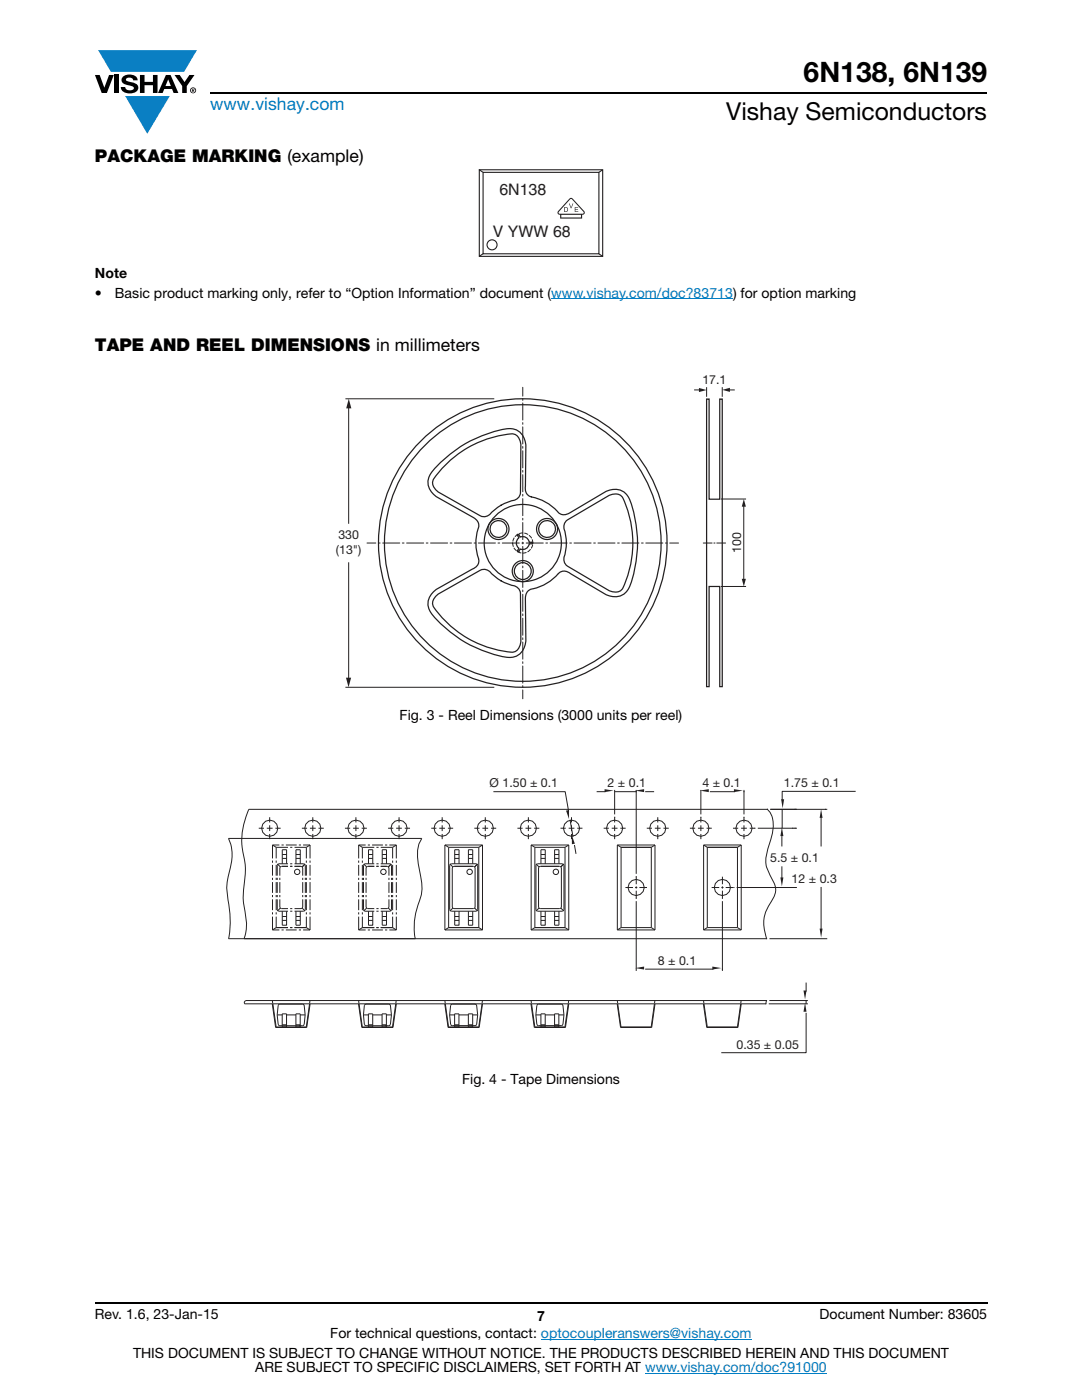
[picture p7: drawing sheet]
<svg xmlns="http://www.w3.org/2000/svg" width="216mm" height="279mm" viewBox="0 0 216 279" stroke-linecap="round" stroke-linejoin="round" font-family="sans-serif">
<g fill="#0a7fc3">
<path d="M19.6 10h19.7l-2.6 4.3h-1.1h-13.5z"/>
<path d="M25 19.2h8.9l-4.5 7.5z"/>
</g>
<g fill="#000">
<path d="M18.9 15h1l.9 2.5 1-2.5h.9l-1.4 3.6h-1zM22.9 15h.9v3.6h-.9zM24.6 15.3a2.1 2.1 0 0 1 2.8 .3l.1 .4h-.9a.79 .79 0 0 0-.7-.5 .79 .79 0 0 0-.8 .4l.3 .3 1 .2a1.08 1.08 0 0 1 1.2 1 1.08 1.08 0 0 1-1.1 1.2 1.73 1.73 0 0 1-2.4-1.2h.9a.96 .96 0 0 0 .8 .6 .96 .96 0 0 0 .9-.4 1.31 1.31 0 0 0-1.2-.6 1.03 1.03 0 0 1-1.1-.6 1.03 1.03 0 0 1 .2-1.1zM27.9 15h.9v1.3h1.7v-1.3h.9v3.6h-.9v-1.6h-1.7v1.6h-.9zM34.8 15h1.1l.9 1.4 1-1.4h1l-1.5 2.2v1.4h-.9v-1.4z"/>
<path d="M33.6 15.9l.5 1.3h-1.1zM33.1 15l-1.6 3.6h1l.3-.8h1.5l.3 .8h1l-1.6-3.6z"/>
<path d="M38.4 17.8h.2v.2h-.2zM38.3 17.7v.7h.1v-.3l.4 .3-.2-.3 .2-.2-.1-.2z"/>
<path d="M38.1 18a.46 .46 0 0 1 .9 0 .46 .46 0 0 1-.9 0zM37.9 18a.6 .6 0 0 0 1.2 0 .6 .6 0 0 0-1.2 0z"/>
</g>
<path d="M42 18.6h155M18.9 260h178.1" fill="none" stroke="#000" stroke-width=".36"/>
<path d="M110 59.6h36.3M107.9 267.3h42.1M128.7 274h36.3" fill="none" stroke="#007ec4" stroke-width=".2"/>
<path d="M95.5 33.8h24.9v17.5h-24.9z" fill="#fff"/>
<path d="M95.6 33.9h24.7v17.3h-24.7zM96.4 34.4h23.1v16.2h-23.1zM120.2 33.9l-.7 .5M96.4 50.6l-.7 .5M119.5 50.7l.7 .4" fill="none" stroke="#231f20" stroke-width=".22"/>
<circle cx="98.2" cy="48.9" r="1" fill="#fff"/>
<g fill="none" stroke="#231f20" stroke-width=".22">
<path d="M95.6 33.9l.8 .5"/>
<circle cx="98.2" cy="48.9" r="1"/>
</g>
<g fill="#231f20">
<path d="M113.5 40.6h.2l.3 .9 .3-.9h.1l-.4 1h-.1z"/>
<path d="M114.7 41.3h.7v.2h-.6v.2h.5v.2h-.5v.3h.6v.1h-.7z"/>
<path d="M113.7 39.8l.3-.1 .2 .1 2.2 2.5v.3h-4.9v-.3zM112 42.9h3.9v.5h-3.9zM113.6 39.6l-2.2 2.5a.44 .44 0 0 0 0 .7l.4 .1v.7h4.4v-.7l.3-.1a.45 .45 0 0 0 0-.7l-2.2-2.5-.4-.1z"/>
<path d="M112.7 41.5v.7a.39 .39 0 0 0 .5-.4 .39 .39 0 0 0-.5-.3zM112.6 41.3h.3a.47 .47 0 0 1 .4 .5 .47 .47 0 0 1-.4 .5h-.3z"/>
</g>
<path d="M67 74.7h81.9v64.8h-81.9z" fill="#fff"/>
<g fill="none" stroke="#231f20" stroke-width=".25">
<path d="M87.4 92.8a24.6 24.6 0 0 1 14.1-7.3 3.4 3.4 0 0 1 3.4 3.4l-.1 8.1a1.67 1.67 0 0 0 1.2 2.2 11 11 0 0 1 5.8 3.4l1.1 .1 .8-.3 7.2-4.3a3.4 3.4 0 0 1 4.9 1.9 24.5 24.5 0 0 1-.3 17.4 3.4 3.4 0 0 1-4.6 1.3l-7-4.2a1.67 1.67 0 0 0-2.5 0 11 11 0 0 1-5.8 3.3l-.7 .9-.1 .8 .1 8.4a3.4 3.4 0 0 1-4 3.2 24.5 24.5 0 0 1-15-8.9 3.4 3.4 0 0 1 1.2-4.6l7.1-4a1.67 1.67 0 0 0 1.3-2.1 11 11 0 0 1 0-6.7l-.4-1-.7-.5-7.3-4.1a3.4 3.4 0 0 1-.8-5.2zM89 92.7a21.3 21.3 0 0 1 13-6.1 2.04 2.04 0 0 1 1.9 2.1v9.6a1.95 1.95 0 0 1-2 1.7l-2.4 1.1-1.7 1.5a1.73 1.73 0 0 1-2 .3l-8.3-4.7a2.03 2.03 0 0 1-.6-3.2zM87.1 118.8l8.7-5a1.95 1.95 0 0 1 2.5 .9l2.1 1.4 2.2 .8a1.73 1.73 0 0 1 1.3 1.6v9.6a2.03 2.03 0 0 1-2.5 2 21.3 21.3 0 0 1-14.8-8.8 1.77 1.77 0 0 1 .5-2.5zM103.3 106.7h.2l.3 .5a1.29 1.29 0 0 1 1.8 1l.7 .1-.1 .2h-.6a1.29 1.29 0 0 1-1.8 1.1l-.4 .5-.2-.2 .3-.5a1.29 1.29 0 0 1 0-2.1zM112.9 104.1l8.6-5.2a2.03 2.03 0 0 1 3.1 1.1 21.3 21.3 0 0 1-.3 17.3 2.04 2.04 0 0 1-2.8 .6l-8.2-4.9a1.95 1.95 0 0 1-.5-2.6l.2-2.5-.4-2.3a1.8 1.8 0 0 1 .3-1.5z"/>
<circle cx="99.5" cy="105.6" r="1.68"/>
<circle cx="99.5" cy="105.6" r="2.1"/>
<circle cx="104.3" cy="108.4" r="28.8"/>
<circle cx="104.3" cy="108.4" r="27.6"/>
<circle cx="104.3" cy="108.4" r="7.7"/>
<circle cx="104.3" cy="114" r="1.68"/>
<circle cx="104.3" cy="114" r="2.1"/>
<circle cx="109.2" cy="105.6" r="2.1"/>
<circle cx="109.2" cy="105.6" r="1.68"/>
</g>
<circle cx="104.3" cy="108.4" r="2.01" fill="none" stroke="#231f20" stroke-width=".2" stroke-dasharray=".7 .4"/>
<path d="M68.9 79.6h29.7M104.3 77.3v1.8M69.6 81.1v23.4M73.2 108.4h1.8M133.6 108.4h1.8M68.9 137.2h29.7M104.3 137.7v1.8" fill="none" stroke="#231f20" stroke-width=".2"/>
<path d="M104.3 79.6v.6M133.1 108.4h-.6" fill="none" stroke="#231f20" stroke-width=".2" stroke-dasharray=".3 .5"/>
<path d="M104.3 80.4v57M132.3 108.4h-57" fill="none" stroke="#231f20" stroke-width=".2" stroke-dasharray="3.4 .5 .3 .5"/>
<path d="M69.6 79.6l.5 1.9h-1z" fill="#231f20"/>
<path d="M69.6 112.2v23.4" fill="none" stroke="#231f20" stroke-width=".2"/>
<path d="M69 135.2h1.1l-.6 2z" fill="#231f20"/>
<path d="M141 79.6h.5v20h2.1v-20h.5v57.4h-.5v-20h-2.1v20h-.5z" fill="none" stroke="#231f20" stroke-width=".25"/>
<path d="M143.9 99.6h5M140.3 108.4h1.8M143 108.4h1.8M143.9 117h5M148.4 100.8v15" fill="none" stroke="#231f20" stroke-width=".2"/>
<path d="M142.7 108.4h-.4" fill="none" stroke="#231f20" stroke-width=".2" stroke-dasharray=".2 .3"/>
<g fill="#231f20">
<path d="M148.4 99.6l.4 1.5h-.8z"/>
<path d="M148 115.5h.8l-.4 1.5z"/>
</g>
<path d="M138.5 77.8h1.2M141 77.3v1.9M144.1 77.3v1.9" fill="none" stroke="#231f20" stroke-width=".2"/>
<path d="M139.5 77.4l1.5 .4-1.5 .4z" fill="#231f20"/>
<path d="M145.4 77.8h1.2" fill="none" stroke="#231f20" stroke-width=".2"/>
<path d="M144.1 77.8l1.5-.4v.8z" fill="#231f20"/>
<path d="M45.2 155h125.5v55.2h-125.5z" fill="#fff"/>
<g fill="none" stroke="#231f20" stroke-width=".2">
<path d="M98.5 158h14.3l.7 3.9M119.1 158h1.7M122.6 158h4.3M122.6 157.6v4.9M126.9 157.6v16.8M128.7 158h1.8M139.8 157.6v4.9M141.6 158h5.1M148.5 157.6v4.9M148.5 158h.1M170.7 157.9h-14.6v1.8M51.6 165.3h1.1"/>
<path d="M53.2 165.3h1.2M53.8 163.1v1M53.8 166.4v1.1M53.8 164.7v1.2M55 165.3h1M60.2 165.3h1.1M61.8 165.3h1.2M62.4 163.1v1M62.4 166.4v1.1M62.4 164.7v1.2M63.6 165.3h1M68.8 165.3h1.1"/>
<path d="M70.5 165.3h1.1M71 163.1v1M71 164.7v1.2M71 166.4v1.1M72.2 165.3h1M113.8 163.7l.5 3.2M114.3 166.9h.1M114.6 168.6l.3 1.8M124.8 177.1h1.5M126.7 177.1h.5M127 179.8v14M127 179.3h.1"/>
<path d="M127 175v1.5M127 176.9v.4M127 177.8v1.5M127.6 177.1h1.5M139.8 163.1h.1M142 177.1h1.5M143.9 177.1h.5M144.1 179.8v14M144.1 179.3h.1M144.2 175v1.5M144.2 176.9v.4M144.2 177.8v1.5"/>
<path d="M144.8 177.1h1.5M146.4 177.1h.1M147 177.1h12M148.5 163.1h.1M150.6 165.3h.1M151.2 165.3h7.8M153.1 161.5h-103.5a14.6 14.6 0 0 0-.8 10.4 17 17 0 0 1-.2 5.7 17.9 17.9 0 0 0 .5 5.9 8.1 8.1 0 0 1-.4 3.8h104.3M153.7 161.5h11.4M156 166.9v2M156 172.9v2.4M156.1 161.5v3.8M49 199.7h104l-.2 .6h-104l-.1-.3z"/>
<path d="M54.3 199.7l.1 .5M61.9 199.7l-.1 .5M71.6 199.7v.5M79.1 199.7l-.1 .5M88.8 199.7v.5M96.3 199.7l-.1 .5M106 199.7v.5M113.5 199.7l-.1 .5M123.2 199.7v.5M128.7 193.4h13.7M130.7 199.7l-.1 .5M140.4 199.7v.5"/>
<path d="M144.1 193.4h.1M147.9 199.7l-.1 .5M153.5 199.7h7.7M153.5 187.3h11.6M160.9 196.1v1.8M160.9 199.7v.6M54.3 200.3l.7 4.8h6.2l.7-4.8M54.4 200.3l.7 4.7h6l.7-4.7M55.3 202.5h1M55.3 202.5l.2 1.9 .3 .3h4.6l.3-.3 .2-1.9M55.3 202.5l.2-1.8 .3-.3 4.8 .1 .3 2M56.3 204.5h.9"/>
<path d="M56.3 205v-2.7h.9v2.7M57.2 202.5h1.8M59 205v-2.7h.9v2.7M59 204.5h.9M59.9 202.5h1M71.5 200.3l.7 4.8h6.2l.7-4.8M71.6 200.3l.7 4.7h6l.7-4.7M72.5 202.5h1M72.5 202.5l.2 1.9 .3 .3h4.6l.3-.3 .2-1.9M72.5 202.5l.2-1.8 .3-.3 4.8 .1 .3 2M73.5 204.5h.9M73.5 205v-2.7h.9v2.7"/>
<path d="M74.4 202.5h1.8M76.2 205v-2.7h.9v2.7M76.2 204.5h.9M77.1 202.5h1M88.8 200.3l.6 4.8h6.2l.7-4.8M88.9 200.3l.6 4.6h6l.7-4.6M89.7 202.5l.2 1.9 .3 .3 4.8-.1 .3-2.1M89.7 202.5l.2-1.8 .3-.3 4.8 .1 .3 2M89.7 202.5h1M90.7 204.5h.9M90.7 204.9v-2.6h.9v2.6M91.6 202.5h1.9"/>
<path d="M93.5 204.9v-2.6h.8v2.6M93.5 204.5h.8M94.3 202.5h1M105.9 200.3l.7 4.8h6.2l.7-4.8M106.1 200.3l.6 4.6h6l.7-4.6M106.9 202.5l.2 1.9 .3 .3 4.8-.1 .3-2.1M106.9 202.5l.2-1.8 .4-.3 4.7 .1 .3 2M106.9 202.5h1M107.9 204.9v-2.6h.9v2.6M107.9 204.5h.9M108.8 202.5h1.9M110.7 204.9v-2.6h.8v2.6"/>
<path d="M110.7 204.5h.8M111.5 202.5h1M123.2 200.3l.6 4.8h6.2l.7-4.8M123.3 200.3l.6 4.6h6l.7-4.6M140.4 200.3l.6 4.8h6.2l.7-4.8M140.5 200.3l.6 4.6h6l.7-4.6M152.8 200.3h.1M153.4 200.3h7.8M160.9 202.1v8h-17"/>
<circle cx="53.8" cy="165.3" r="1.62"/>
<circle cx="62.4" cy="165.3" r="1.61"/>
<circle cx="71" cy="165.3" r="1.61"/>
<circle cx="79.6" cy="165.3" r="1.61"/>
<circle cx="96.8" cy="165.3" r="1.62"/>
<circle cx="114" cy="165.3" r="1.61"/>
<circle cx="131.2" cy="165.3" r="1.61"/>
<circle cx="139.8" cy="165.3" r="1.61"/>
<circle cx="148.5" cy="165.3" r="1.61"/>
</g>
<g fill="#231f20">
<path d="M160.3 197.7h.6l-.3 1.8z"/>
<path d="M160.6 200.1l.3 1.8h-.6z"/>
<path d="M163.6 185.3h.5l-.3 1.8z"/>
<path d="M163.8 161.4l.3 1.8h-.5z"/>
<path d="M139.6 157.8l1.8-.3v.6z"/>
<path d="M146.4 157.5l1.8 .3-1.8 .3z"/>
<path d="M114.1 166.7l.6 1.7-.6 .1z"/>
<path d="M112.9 161.8l.6-.1v1.8z"/>
<path d="M126.7 193.2l1.8-.3v.6z"/>
<path d="M142.1 192.9l1.8 .3-1.8 .3z"/>
<path d="M155.7 175.1h.6l-.3 1.8z"/>
<path d="M156 165.1l.3 1.8h-.6z"/>
<path d="M155.9 159.5h.6l-.3 1.8z"/>
<path d="M120.6 157.5l1.8 .3-1.8 .3z"/>
<path d="M126.7 157.8l1.8-.3v.6z"/>
</g>
<g fill="none" stroke="#231f20" stroke-width=".2">
<path d="M126.9 158h.1M45.6 167.3h38.6a6.7 6.7 0 0 0-.7 5.1 14.9 14.9 0 0 1 .6 6.2 16.8 16.8 0 0 0-1.4 7.9l.2 .8h-37.3a19.4 19.4 0 0 0-.1-7.7 15.2 15.2 0 0 1 .6-6.9l.1-.8a7.9 7.9 0 0 0-.6-4.6zM54.4 168.6l.7 .5M54.4 168.6h1.3M54.4 168.6v2.7M54.4 171.7v.5M54.4 172.6v2.2M54.4 175.2v.4M54.4 176v2.2M54.4 178.6v.4M54.4 179.5v2.1M55.1 169.1h2.4"/>
<path d="M55.1 169.1v2.2M55.1 171.7v.5M55.1 172.6v2.2M55.1 175.2v.4M55.1 176v2.2M55.1 178.6v.4M55.1 179.5v2.1M55.3 179.5l.1 2.2 2.1 .2M55.3 175.2v.4M55.3 176v2.2M55.3 178.6v.4M55.4 172.5l.5 .5"/>
<path d="M55.8 179.5l.1 1.7 1.6 .1M55.8 175.2v.4M55.8 176v2.2M55.8 178.6v.4M56.2 168.6h.4M56.3 172.4v-2.8h.9v2.8M56.3 170.5h.9M56.3 171.3h.9M57 168.6h2.2M57.5 172.4l-2.1 .1-.1 2.3M57.5 172.9l-1.6 .1-.1 1.8M57.9 172.4h.4"/>
<path d="M57.9 169.1h.4M58.3 172.9h-.4M58.8 172.9l1.5 .1 .1 1.8M58.8 172.4l2 .1 .1 2.3M58.8 169.1h2.3M59.1 172.4v-2.8h.8v2.8M59.1 170.5h.8M59.1 171.3h.8M59.6 168.6h.5M60.4 179.5l-.1 1.7-1.5 .1M60.4 175.2v.4M60.4 176v2.2"/>
<path d="M60.4 178.6v.4M60.5 168.6h1.4M60.8 172.5l-.5 .5M60.9 179.5l-.1 2.2-2 .2M60.9 175.2v.4M60.9 176v2.2M60.9 178.6v.4M61.1 169.1v2.2M61.1 171.7v.5M61.1 172.6v2.2M61.1 175.2v.4M61.1 176v2.2"/>
<path d="M61.1 178.6v.4M61.1 179.5v2.1M61.9 168.6v2.7M61.9 171.7v.5M61.9 172.6v2.2M61.9 175.2v.4M61.9 176v2.2M61.9 178.6v.4M61.9 179.5v2.1M61.9 168.6l-.8 .5M71.6 168.6l.7 .5M71.6 168.6h1.4"/>
<path d="M71.6 168.6v2.7M71.6 171.7v.5M71.6 172.6v2.2M71.6 175.2v.4M71.6 176v2.2M71.6 178.6v.4M71.6 179.5v2.1M72.3 169.1h2.4M72.3 169.1v2.2M72.3 171.7v.5M72.3 172.6v2.2M72.3 175.2v.4"/>
<path d="M72.3 176v2.2M72.3 178.6v.4M72.3 179.5v2.1M72.5 179.5l.1 2.2 2.1 .2M72.5 175.2v.4M72.5 176v2.2M72.5 178.6v.4M72.6 172.5l.5 .5M73 179.5l.1 1.7 1.6 .1M73 175.2v.4M73 176v2.2M73 178.6v.4"/>
<path d="M73.4 168.6h.4M73.5 172.4v-2.8h.9v2.8M73.5 170.5h.9M73.5 171.3h.9M74.2 168.6h2.2M74.7 172.9l-1.6 .1-.1 1.8M74.7 172.4l-2.1 .1-.1 2.3M75.1 172.9h.4M75.1 172.4h.4M75.1 169.1h.4M76 172.9l1.5 .1 .1 1.8M76 172.4l2 .1 .1 2.3"/>
<path d="M76 169.1h2.3M76.3 172.4v-2.8h.8v2.8M76.3 170.5h.8M76.3 171.3h.8M76.8 168.6h.5M77.4 165.3h1.1M77.6 179.5l-.1 1.7-1.5 .1M77.6 175.2v.4M77.6 176v2.2M77.6 178.6v.4M77.7 168.6h1.4M78 172.5l-.5 .5"/>
<path d="M78.1 179.5v2l-.3 .4M78.1 175.2v.4M78.1 176v2.2M78.1 178.6v.4M78.3 169.1v2.2M78.3 171.7v.5M78.3 172.6v2.2M78.3 175.2v.4M78.3 176v2.2M78.3 178.6v.4M78.3 179.5v2.1M79 165.3h1.2"/>
<path d="M79.1 168.6v2.7M79.1 171.7v.5M79.1 172.6v2.2M79.1 175.2v.4M79.1 176v2.2M79.1 178.6v.4M79.1 179.5v2.1M79.1 168.6l-.8 .5M79.6 163.1v1M79.6 164.7v1.2M79.6 166.4v1.1M80.8 165.3h1"/>
<path d="M86 165.3h1.1M87.7 165.3h1.1M88.2 163.1v1M88.2 164.7v1.2M88.2 166.4v1.1M88.8 168.6h7.5M88.8 168.6v17M88.8 168.6l.7 .5M89.4 165.3h1M89.5 169.1h6M89.5 169.1v16M89.8 172.5l.5 .5"/>
<path d="M89.8 172.5h5.4v9.2l-.2 .2h-4.9l-.3-.2-.1-.2v-8.8zM90.3 173l.3-.1h3.9l.2 .1v8.2h-4.4zM90.7 172.4v-2.8h.9v2.8M90.7 170.5h.9M90.7 171.3h.9M93.5 172.4v-2.8h.8v2.8M93.5 170.5h.8M93.5 171.3h.8M94.6 165.3h1.1M95.2 172.5l-.5 .5M95.5 169.1v16M96.3 165.3h1.1"/>
<path d="M96.3 168.6v17M96.3 168.6l-.8 .5M96.8 163.1v1M96.8 164.7v1.2M96.8 166.4v1.1M98 165.3h1M103.2 165.3h1.1M104.9 165.3h1.1M105.4 164.7v1.2M105.4 166.4v1.1M105.4 163.1v1M106 168.6l.7 .5"/>
<path d="M106 168.6h7.5M106 168.6v17M106.6 165.3h1M106.7 169.1h6M106.7 169.1v16M107 172.5l.5 .5M107 172.5h5.4l.1 .2v8.8l-.1 .2-.2 .2h-4.9l-.3-.2zM107.5 173l.3-.1h3.9l.2 .1v8.2h-4.4zM107.9 172.4v-2.8h.9v2.8M107.9 170.5h.9M107.9 171.3h.9M110.7 172.4v-2.8h.8v2.8"/>
<path d="M110.7 170.5h.8M110.7 171.3h.8M111.8 165.3h1.1M112.4 172.5l-.5 .5M112.7 169.1v16M113.5 165.3h1.1M113.5 168.6v17M113.5 168.6l-.8 .5M114 163.1v1M114 164.7v1.2M114 166.4v1.1M115.2 165.3h1"/>
<path d="M120.5 165.3h1M122.1 165.3h1.1M122.6 163.1h.1M122.6 163.1v1M122.6 164.7v1.2M122.6 166.4v1.1M123.2 168.6v17M123.2 168.6l.7 .5M123.2 168.6h7.5M123.8 165.3h1M123.9 169.1h6.1M123.9 169.1v16"/>
<path d="M126.9 175h.1M129.1 165.3h1M130 169.1v16M130.7 165.3h1.1M130.7 168.6v17M130.7 168.6l-.7 .5M131.2 163.1v1M131.2 164.7v1.2M131.2 166.4v1.1M132.4 165.3h1M137.7 165.3h1M139.3 165.3h1.1"/>
<path d="M139.9 163.1v1M139.9 164.7v1.2M139.9 166.4v1.1M140.4 168.6h7.5M140.4 168.6l.7 .5M140.4 168.6v17M141 165.3h1M141.1 169.1h6.1M141.1 169.1v16M146.3 165.3h1M147.2 169.1v16M147.9 165.3h1.1"/>
<path d="M147.9 168.6v17M147.9 168.6l-.7 .5M148.5 163.1v1M148.5 164.7v1.2M148.5 166.4v1.1M149.6 165.3h1M153.1 161.5a5.3 5.3 0 0 1 .9 5.3l-.5 1.8a6.6 6.6 0 0 0 .1 6 4.2 4.2 0 0 1 1.1 3.8l-.7 1.3a7.5 7.5 0 0 0-1 7.6M163.8 163.2v5.7M163.8 177v8.5M54.4 185.6h1.3M54.4 182.1v.4M54.4 182.9v2.7"/>
<path d="M55.1 185.1l-.7 .5M55.1 185.1h2.4M55.1 182.1v.4M55.1 182.9v2.2M55.9 181.2l-.5 .5M56.2 185.6h.4M56.3 181.9v2.7h.9v-2.7M56.3 182.9h.9M56.3 183.7h.9M57 185.6h2.2M57.9 181.3h.4M57.9 181.9h.4"/>
<path d="M57.9 185.1h.4M58.8 185.1h2.3M59.1 181.9v2.7h.8v-2.7M59.1 182.9h.8M59.1 183.7h.8M59.6 185.6h.5M60.3 181.2l.5 .5M60.5 185.6h1.4M61.1 185.1l.8 .5M61.1 182.1v.4M61.1 182.9v2.2M61.9 182.1v.4"/>
<path d="M61.9 182.9v2.7M71.6 185.6h1.4M71.6 182.1v.4M71.6 182.9v2.7M72.3 185.1h2.4M72.3 185.1l-.7 .5M72.3 182.1v.4M72.3 182.9v2.2M73.1 181.2l-.5 .5M73.4 185.6h.4M73.5 181.9v2.7h.9v-2.7M73.5 182.9h.9"/>
<path d="M73.5 183.7h.9M74.2 185.6h2.2M75.1 181.3h.4M75.1 185.1h.4M75.1 181.9h.4M76 185.1h2.3M76 181.9h1.8M76.3 181.9v2.7h.8v-2.7M76.3 182.9h.8M76.3 183.7h.8M76.8 185.6h.5M77.5 181.2l.5 .5"/>
<path d="M77.7 185.6h1.4M78.3 185.1l.8 .5M78.3 182.1v.4M78.3 182.9v2.2M79.1 182.1v.4M79.1 182.9v2.7M88.8 185.6h7.5M89.5 185.1h6M89.5 185.1l-.7 .5M90.3 181.2l-.5 .5M90.7 181.9v2.7h.9v-2.7M90.7 182.9h.9"/>
<path d="M90.7 183.7h.9M93.5 181.9v2.7h.8v-2.7M93.5 182.9h.8M93.5 183.7h.8M94.7 181.2l.5 .5M95.5 185.1l.8 .5M106 185.6h7.5M106.7 185.1h6M106.7 185.1l-.7 .5M107.5 181.2l-.5 .5M107.9 181.9v2.7h.9v-2.7M107.9 182.9h.9"/>
<path d="M107.9 183.7h.9M110.7 181.9v2.7h.8v-2.7M110.7 182.9h.8M110.7 183.7h.8M111.9 181.2l.5 .5M112.7 185.1l.8 .5M123.2 185.6h7.5M123.9 185.1h6.1M123.9 185.1l-.7 .5M130 185.1l.7 .5M140.4 185.6h7.5M141.1 185.1h6.1"/>
<path d="M141.1 185.1l-.7 .5M147.2 185.1l.7 .5"/>
<circle cx="59.3" cy="174" r=".54"/>
<circle cx="76.5" cy="174" r=".53"/>
<circle cx="88.2" cy="165.3" r="1.61"/>
<circle cx="93.7" cy="174" r=".54"/>
<circle cx="105.4" cy="165.3" r="1.61"/>
<circle cx="110.9" cy="174" r=".54"/>
<circle cx="122.6" cy="165.3" r="1.61"/>
<circle cx="126.9" cy="177.1" r="1.61"/>
<circle cx="144.1" cy="177.1" r="1.61"/>
</g>
<text font-size="5.6" x="160.4" y="16.4">6N138, 6N139</text>
<text font-size="4.9" x="144.9" y="24">Vishay Semiconductors</text>
<text font-size="3.5" fill="#007ec4" x="42" y="21.9">www.vishay.com</text>
<g font-size="3.5">
<text x="18.9" y="32.3">PACKAGE MARKING (example)</text>
<text x="18.9" y="70.1">TAPE AND REEL DIMENSIONS in millimeters</text>
</g>
<g font-size="3.2" fill="#231f20">
<text x="99.6" y="38.9">6N138</text>
<text x="98.4" y="47.4">V YWW 68</text>
</g>
<g font-size="2.8">
<text x="18.9" y="55.5">Note</text>
<text x="18.9" y="59.4">•</text>
<text x="22.9" y="59.4">Basic product marking only, refer to “Option Information” document (www.vishay.com/doc?83713) for option marking</text>
<text x="79.7" y="143.7">Fig. 3 - Reel Dimensions (3000 units per reel)</text>
<text x="92.2" y="216.4">Fig. 4 - Tape Dimensions</text>
<text x="18.9" y="263.3">Rev. 1.6, 23-Jan-15</text>
<text x="107.2" y="263.6">7</text>
<text x="163.6" y="263.3">Document Number: 83605</text>
<text x="65.9" y="267.1">For technical questions, contact: optocoupleranswers@vishay.com</text>
<text x="26.5" y="271">THIS DOCUMENT IS SUBJECT TO CHANGE WITHOUT NOTICE. THE PRODUCTS DESCRIBED HEREIN AND THIS DOCUMENT</text>
<text x="50.9" y="273.8">ARE SUBJECT TO SPECIFIC DISCLAIMERS, SET FORTH AT www.vishay.com/doc?91000</text>
</g>
<g font-size="2.5" fill="#221e1f">
<text x="140.2" y="76.7">17.1</text>
<text x="67.5" y="107.7">330</text>
<text x="67" y="110.6">(13&quot;)</text>
<text x="147.9" y="110.4" transform="rotate(-90 147.9 110.4)">100</text>
</g>
<g font-size="2.5" fill="#231f20">
<text x="97.7" y="157.1">Ø 1.50 ± 0.1</text>
<text x="121.2" y="157.1">2 ± 0.1</text>
<text x="140.2" y="157.1">4 ± 0.1</text>
<text x="156.4" y="157.1">1.75 ± 0.1</text>
<text x="153.7" y="172">5.5 ± 0.1</text>
<text x="158" y="176.3">12 ± 0.3</text>
<text x="131.3" y="192.5">8 ± 0.1</text>
<text x="147" y="209.3">0.35 ± 0.05</text>
</g>
</svg>
